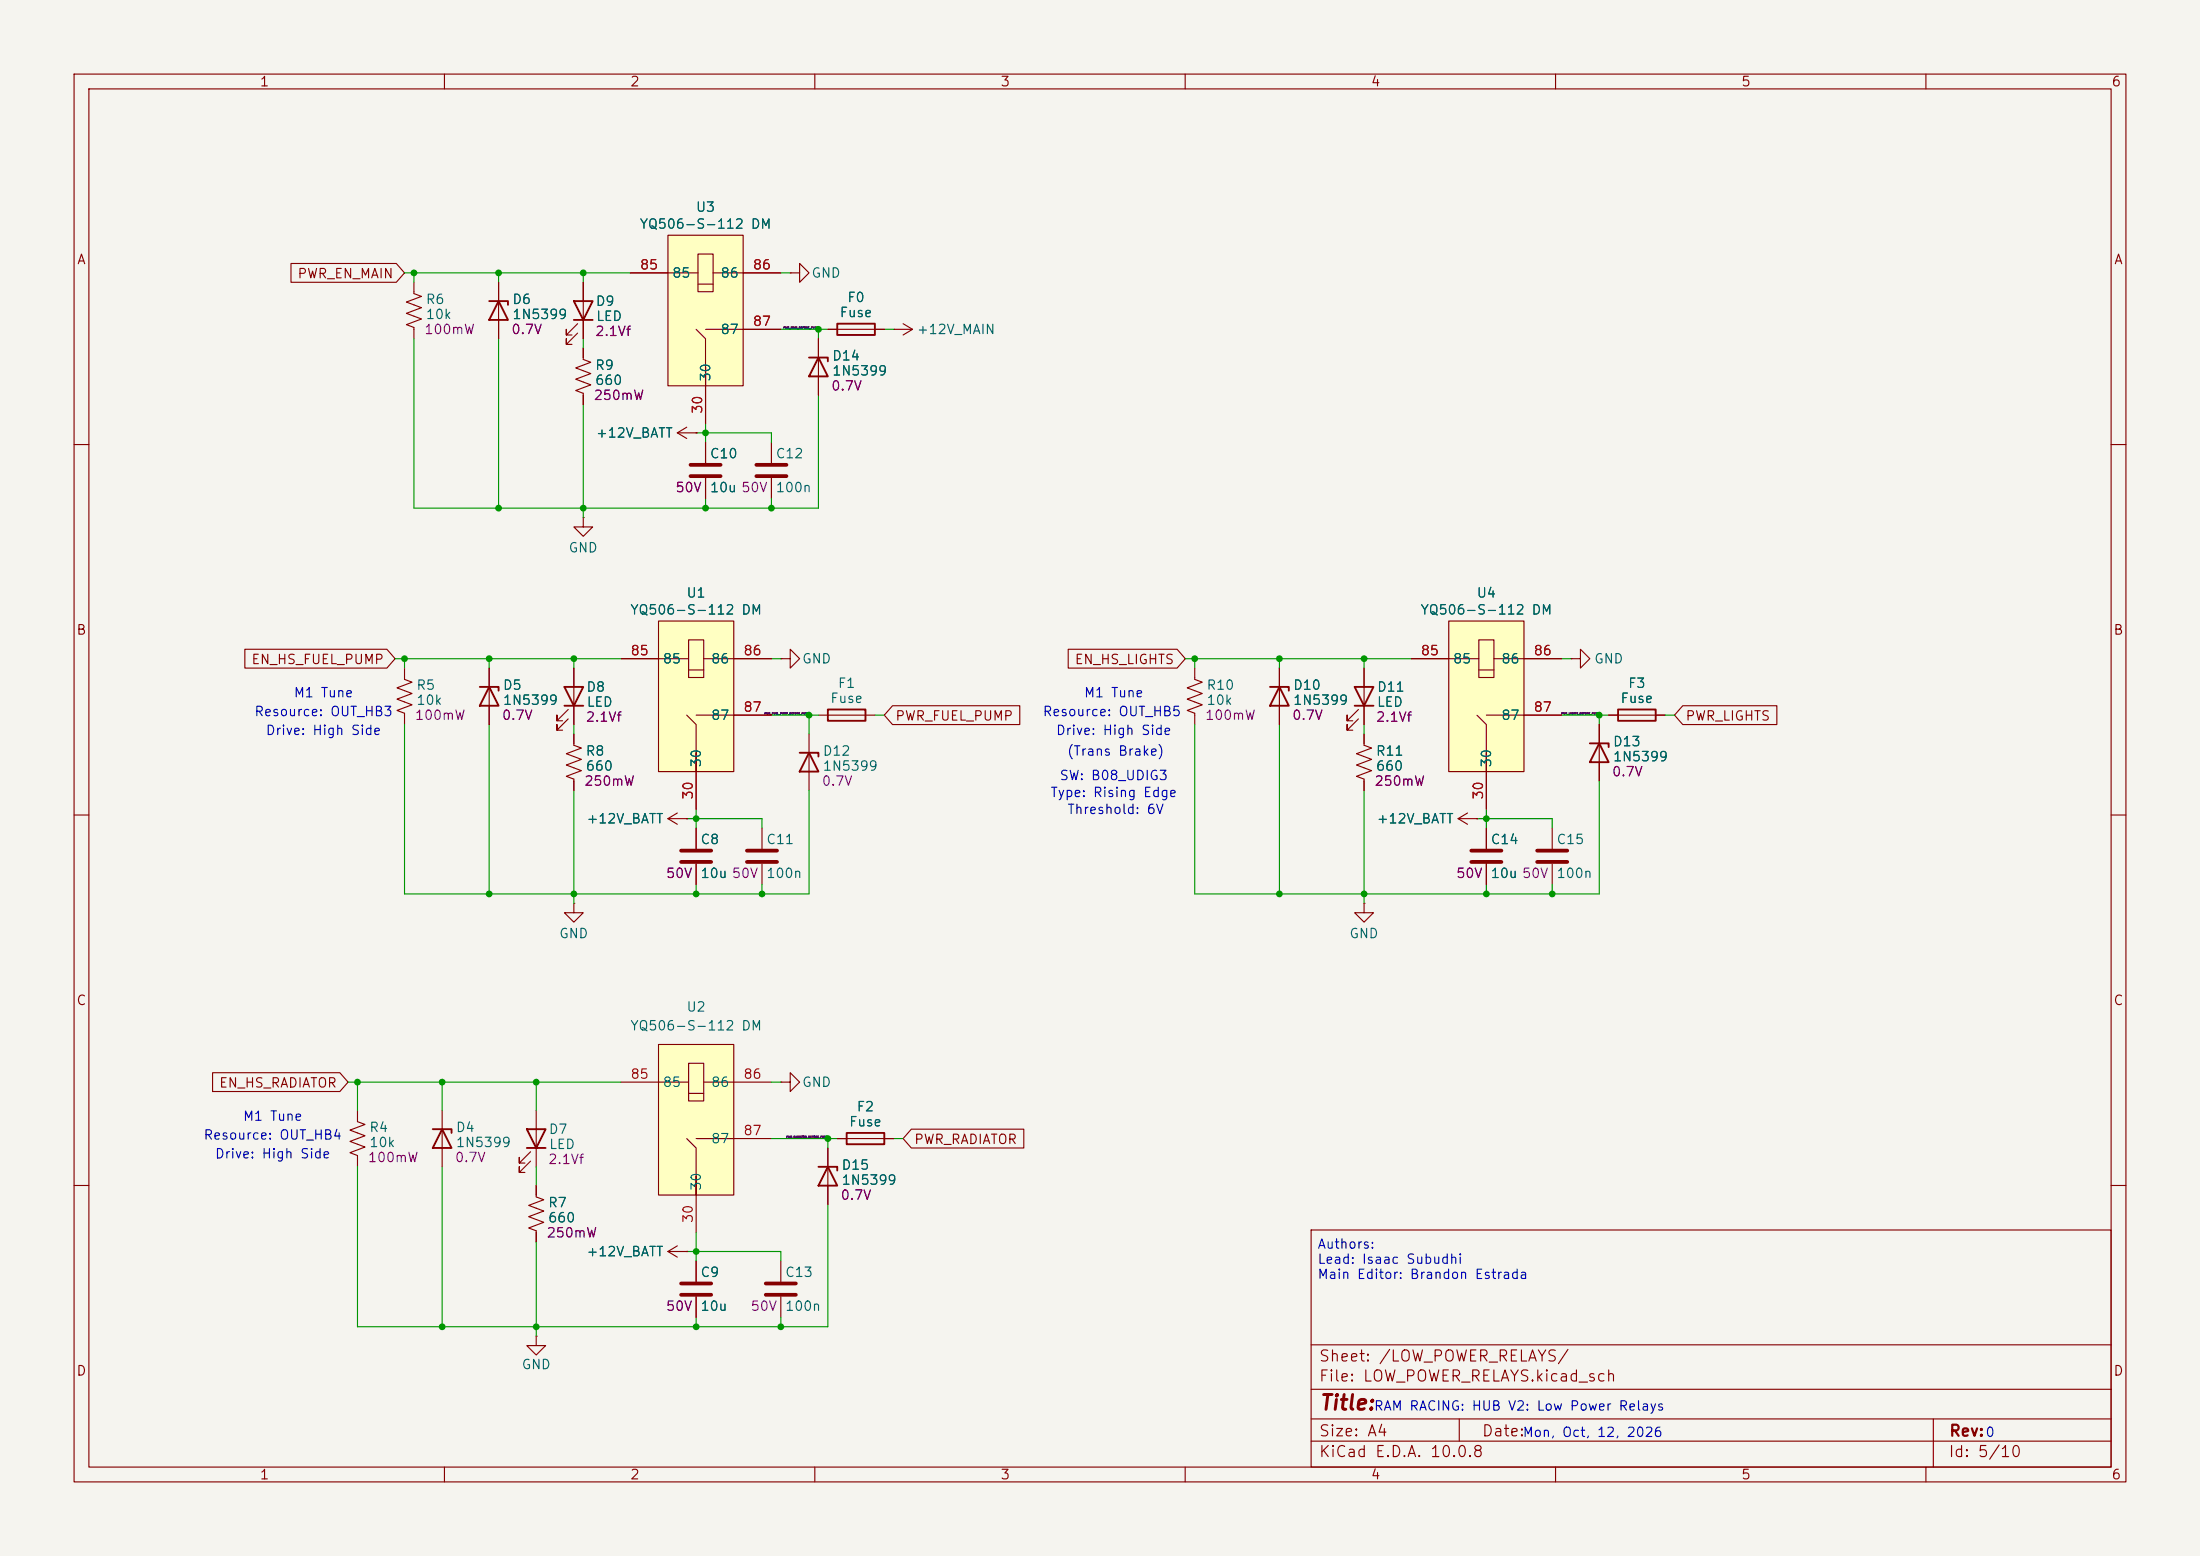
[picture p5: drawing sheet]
<svg xmlns="http://www.w3.org/2000/svg" width="297mm" height="210mm" viewBox="0 0 297 210" stroke-linecap="round" stroke-linejoin="round" font-family="sans-serif">
<path d="M0 0h297v210h-297z" fill="#f5f4ef" stroke="#f5f4ef" stroke-width=".14"/>
<g fill="none" stroke="#840000" stroke-width=".15">
<path d="M10 10h277v190h-277zM12 12h273v186h-273zM60 10v2M110 10v2M160 10v2M210 10v2M260 10v2M10 60h2M285 60h2M105.4 88.9h1.3v-1.3l1.2 1.3-1.2 1.3v-1.3M105.4 88.9h.1M109.2 99.1v7.6"/>
<path d="M110.5 96.5h7.6M161.3 90.2v1.5l1 .4-2 .7 2 .8-2 .8 2 .7-2 .8 1 .4v1.5M10 110h2M285 110h2M184.1 121.9v1.3h1.3l-1.3 1.3-1.2-1.3h1.2M184.1 121.9h.1M59.7 149.9v7.6M10 160h2M90.2 168.9l1.2 .8M90.2 168.9h2.5M91.4 168.1l-1.2 .8M92.7 168.9h.1"/>
<path d="M94 170.2v2.8M94 175v2.8M177 166h108v32h-108zM285 160h2M60 198v2M72.4 180.3v1.3h1.3l-1.3 1.3-1.3-1.3h1.3M72.4 180.3h.1M110 198v2M160 198v2M177 194.5h108M177 191.5h108M177 187.5h108"/>
<path d="M177 181.5h108M197 191.5v3M210 198v2M260 198v2M261 191.5v6.5"/>
</g>
<path d="M91.9 173.2h4.1M91.9 174.8h4.1" fill="none" stroke="#840000" stroke-width=".51"/>
<path d="M111.8 95.8h5v1.5h-5zM107.9 101.6h2.6v.5M109.2 101.6l1.3 2.5h-2.6zM58.4 152.4h2.6v.5M59.7 152.4l1.3 2.5h-2.6z" fill="none" stroke="#840000" stroke-width=".25"/>
<g fill="#ffffc2">
<path d="M90.2 31.8h10.1v20.3h-10.1z"/>
<path d="M94.2 34.3h2.1v5.1h-2.1z"/>
</g>
<g fill="none" stroke="#840000" stroke-width=".15">
<path d="M85.1 36.8h9.1M90.2 31.8h10.1v20.3h-10.1zM94.2 38.4h2.1M94.2 34.3h2.1v5.1h-2.1zM96.3 36.8h9.1M94 44.5l1.2 1.2v6.4v-2.6M95.2 44.5h10.2M95.2 52.1v5.1M76.7 97l-1.5 1.6v-.8v.8h.7M76.7 95.8l-1.5 1.5v-.8v.8h.7M77.5 99.1v1.5l1 .4-2 .7 2 .8-2 .8 2 .7-2 .8 1 .4v1.5M77.5 90.2v7.6"/>
<path d="M111.8 154.9v7.7M113 153.7h7.6M105.4 170.2v2.8M105.4 175v2.8"/>
</g>
<path d="M103.4 173.2h4M103.4 174.8h4" fill="none" stroke="#840000" stroke-width=".51"/>
<path d="M76.2 92.7h2.5l-1.2 2.6zM76.2 95.3h2.5M110.5 157.5h2.5v.5M111.8 157.5l1.2 2.5h-2.5zM114.3 152.9h5.1v1.5h-5.1z" fill="none" stroke="#840000" stroke-width=".25"/>
<g fill="#ffffc2">
<path d="M88.9 83.8h10.2v20.3h-10.2z"/>
<path d="M93 86.4h2v5h-2z"/>
</g>
<path d="M83.8 88.9h9.2M88.9 83.8h10.2v20.3h-10.2zM92.7 96.5l1.3 1.3v6.3v-2.5M93 90.4h2M93 86.4h2v5h-2zM94 96.5h10.1M95 88.9h9.1M94 104.1v5.1" fill="none" stroke="#840000" stroke-width=".15"/>
<g fill="#ffffc2">
<path d="M88.9 141h10.2v20.3h-10.2z"/>
<path d="M93 143.5h2v5.1h-2z"/>
</g>
<g fill="none" stroke="#840000" stroke-width=".15">
<path d="M55.9 38.1v1.5l1 .4-2 .8 2 .7-2 .8 2 .8-2 .7 1 .4v1.5M67.3 38.1v7.6M78.7 38.1v7.6M106.7 36.8h1.2v-1.2l1.3 1.2-1.3 1.3v-1.3M106.7 36.8h.1M78 45l-1.5 1.5v-.8v.8h.7M78 43.7l-1.5 1.5v-.7v.7h.7M78.7 47v1.5l1.1 .4-2.1 .8 2.1 .7-2.1 .8 2.1 .7-2.1 .8 1 .4v1.5M91.4 58.4l1.3 .8M91.4 58.4h2.6M92.7 57.7l-1.3 .7M94 58.4h.1"/>
<path d="M95.2 59.7v2.8M104.1 59.7v2.8M110.5 45.7v7.6M111.8 44.5h7.6M120.6 44.5h.1M120.6 44.5h2.6M121.9 43.7l1.3 .8M123.2 44.5l-1.3 .7M78.7 69.9v1.2h1.3l-1.3 1.3-1.2-1.3h1.2M78.7 69.9h.1M95.2 64.5v2.8M104.1 64.5v2.8"/>
<path d="M196.8 110.5l1.3 .8M196.8 110.5h2.6M198.1 109.7l-1.3 .8M199.4 110.5h.1M209.5 111.8v2.8M209.5 116.6v2.8M48.3 149.9v1.5l1 .4-2.1 .7 2.1 .8-2.1 .8 2.1 .7-2.1 .8 1.1 .4v1.5M71.6 156.7l-1.5 1.5v-.7v.7h.8M71.6 155.4l-1.5 1.6v-.8v.8h.8M72.4 149.9v7.6M83.8 146.1h9.2M88.9 141h10.2v20.3h-10.2z"/>
<path d="M92.7 153.7l1.3 1.2v6.4v-2.5M93 147.6h2M93 143.5h2v5.1h-2zM94 153.7h10.1M95 146.1h9.1M72.4 160v1.5l1 .4-2 .8 2 .7-2 .8 2 .8-2 .7 1 .4v1.5M94 161.3v5.1"/>
</g>
<path d="M93.2 62.7h4.1M93.2 64.3h4.1M102.1 62.7h4.1M102.1 64.3h4.1M207.5 114.8h4.1M207.5 116.3h4.1" fill="none" stroke="#840000" stroke-width=".51"/>
<path d="M66 40.6h2.6v.5M67.3 40.6l1.3 2.6h-2.6zM77.5 40.6h2.5l-1.3 2.6zM77.5 43.2h2.5M109.2 48.3h2.6v.5M110.5 48.3l1.3 2.5h-2.6zM113 43.7h5.1v1.5h-5.1zM71.1 152.4h2.6l-1.3 2.5zM71.1 154.9h2.6" fill="none" stroke="#840000" stroke-width=".25"/>
<g fill="#ffffc2">
<path d="M195.6 83.8h10.1v20.3h-10.1z"/>
<path d="M199.6 86.4h2.1v5h-2.1z"/>
</g>
<g fill="none" stroke="#840000" stroke-width=".15">
<path d="M39.3 35.6h14.2l1.1 1.2-1.1 1.3h-14.2zM67.3 38.1v2.5M78.7 38.1v2.5M85.1 36.8h5.1M100.3 36.8h5.1M67.3 43.2v2.5M78.7 43.2v2.5M78.7 47v1.3M78.7 53.3v1.3M94 58.4h.1M95.2 52.1v5.1M95.2 59.7v2.8"/>
<path d="M100.3 44.5h5.1M110.5 45.7v2.6M110.5 50.8v2.5M111.8 44.5h1.2M118.1 44.5h1.3M95.2 64.5v2.8M33.1 87.6h19.1l1.1 1.3-1.1 1.3h-19.1zM54.6 90.2v1.5l1 .4-2 .7 2 .8-2 .8 2 .7-2 .8 1 .4v1.5M66 90.2v7.6M77.5 90.2v2.5M77.5 95.3v2.5M77.5 99.1v1.2"/>
<path d="M83.8 88.9h5.1M99.1 88.9h5M99.1 96.5h5M120.5 95.2h17.2v2.6h-17.2l-1.1-1.3zM144.2 87.6h14.7l1.1 1.3-1.1 1.3h-14.7zM172.7 90.2v7.6M183.4 97l-1.5 1.6v-.8v.8h.7M183.4 95.8l-1.5 1.5v-.8v.8h.7M184.1 99.1v1.5l1.1 .4-2.1 .7 2.1 .8-2.1 .8 2.1 .7-2.1 .8 1 .4v1.5M184.1 90.2v7.6M190.5 88.9h9.1M195.6 83.8h10.1v20.3h-10.1z"/>
<path d="M199.4 96.5l1.3 1.3v6.3v-2.5M199.6 90.4h2.1M199.6 86.4h2.1v5h-2.1zM200.7 96.5h10.1M201.7 88.9h9.1M212.1 88.9h1.3v-1.3l1.2 1.3-1.2 1.3v-1.3M212.1 88.9h.1M215.9 97.8v7.6M217.2 96.5h7.6M227.2 95.2h12.7v2.6h-12.7l-1.1-1.3zM77.5 105.4v1.3M90.2 110.5l1.2 .8"/>
<path d="M90.2 110.5h2.5M91.4 109.7l-1.2 .8M92.7 110.5h.1M94 104.1v5.1M94 111.8v2.8M94 116.6v2.8M102.9 111.8v2.8M102.9 116.6v2.8M199.4 110.5h.1M200.7 104.1v5.1M200.7 111.8v2.8M200.7 116.6v2.8"/>
<path d="M77.5 121.9v1.3h1.2l-1.2 1.3-1.3-1.3h1.3M77.5 121.9h.1M28.7 144.8h17.2l1.1 1.3-1.1 1.2h-17.2zM105.4 146.1h1.3v-1.3l1.2 1.3-1.2 1.2v-1.2M105.4 146.1h.1M111.8 154.9v2.6M113 153.7h1.3M119.4 153.7h1.2M123 152.4h15.2v2.5h-15.2l-1.1-1.2zM72.4 160v1.3M72.4 166.4v1.2M92.7 168.9h.1"/>
<path d="M94 170.2v2.8M94 175v2.8M111.8 160v2.6"/>
</g>
<path d="M64.8 92.7h2.5v.5M66 92.7l1.3 2.6h-2.5zM171.4 92.7h2.6v.5M172.7 92.7l1.3 2.6h-2.6zM182.9 92.7h2.5l-1.3 2.6zM182.9 95.3h2.5M218.4 95.8h5.1v1.5h-5.1zM214.6 100.3h2.6v.5M215.9 100.3l1.3 2.6h-2.6z" fill="none" stroke="#840000" stroke-width=".25"/>
<path d="M91.9 114.8h4.1M91.9 116.3h4.1M100.8 114.8h4.1M100.8 116.3h4.1M198.6 114.8h4.1M198.6 116.3h4.1" fill="none" stroke="#840000" stroke-width=".51"/>
<g fill="none" stroke="#009600" stroke-width=".15">
<path d="M54.6 36.8h30.5M55.9 36.8v1.3M67.3 36.8v1.3M78.7 36.8v1.3M105.4 36.8h1.3M55.9 45.7v22.9h54.6v-15.3M67.3 45.7v22.9M78.7 45.7v1.3M78.7 54.6v15.3M94 58.4h10.1v1.3M95.2 57.2v2.5M105.4 44.5h6.4"/>
<path d="M110.5 44.5v1.2M119.4 44.5h1.2M95.2 67.3v1.3M104.1 67.3v1.3M53.3 88.9h30.5M54.6 97.8v22.9h54.6v-14M54.6 88.9v1.3M66 88.9v1.3M66 97.8v22.9M77.5 88.9v1.3M77.5 97.8v1.3M104.1 96.5h6.4"/>
<path d="M104.1 88.9h1.3M109.2 96.5v2.6M118.1 96.5h1.3M160 88.9h30.5M161.3 97.8v22.9h54.6v-15.3M161.3 88.9v1.3M172.7 88.9v1.3M172.7 97.8v22.9M184.1 88.9v1.3M184.1 97.8v1.3M210.8 96.5h6.4M210.8 88.9h1.3"/>
<path d="M215.9 96.5v1.3M224.8 96.5h1.3M77.5 106.7v15.2M92.7 110.5h10.2v1.3M94 109.2v2.6M94 119.4v1.3M102.9 119.4v1.3M184.1 106.7v15.2M199.4 110.5h10.1v1.3M200.7 109.2v2.6M200.7 119.4v1.3M209.5 119.4v1.3"/>
<path d="M47 146.1h36.8M48.3 157.5v21.6h63.5v-16.5M48.3 146.1v3.8M59.7 146.1v3.8M59.7 157.5v21.6M72.4 146.1v3.8M72.4 157.5v2.5M104.1 153.7h8.9M104.1 146.1h1.3M111.8 153.7v1.2M120.6 153.7h1.3M72.4 167.6v12.7"/>
<path d="M92.7 168.9h12.7v1.3M94 166.4v3.8M94 177.8v1.3M105.4 177.8v1.3"/>
</g>
<g fill="#009600">
<circle cx="54.6" cy="88.9" r=".46"/>
<circle cx="94" cy="110.5" r=".46"/>
<circle cx="77.5" cy="120.7" r=".46"/>
<circle cx="94" cy="120.7" r=".46"/>
<circle cx="66" cy="120.7" r=".46"/>
<circle cx="66" cy="88.9" r=".46"/>
<circle cx="77.5" cy="88.9" r=".46"/>
<circle cx="102.9" cy="120.7" r=".46"/>
<circle cx="172.7" cy="120.7" r=".46"/>
<circle cx="161.3" cy="88.9" r=".46"/>
<circle cx="172.7" cy="88.9" r=".46"/>
<circle cx="109.2" cy="96.5" r=".46"/>
<circle cx="59.7" cy="146.1" r=".46"/>
<circle cx="72.4" cy="146.1" r=".46"/>
<circle cx="94" cy="179.1" r=".46"/>
<circle cx="59.7" cy="179.1" r=".46"/>
<circle cx="72.4" cy="179.1" r=".46"/>
<circle cx="48.3" cy="146.1" r=".46"/>
<circle cx="67.3" cy="68.6" r=".46"/>
<circle cx="78.7" cy="68.6" r=".46"/>
<circle cx="104.1" cy="68.6" r=".46"/>
<circle cx="110.5" cy="44.5" r=".46"/>
<circle cx="78.7" cy="36.8" r=".46"/>
<circle cx="95.2" cy="68.6" r=".46"/>
<circle cx="55.9" cy="36.8" r=".46"/>
<circle cx="67.3" cy="36.8" r=".46"/>
<circle cx="95.2" cy="58.4" r=".46"/>
<circle cx="200.7" cy="110.5" r=".46"/>
<circle cx="200.7" cy="120.7" r=".46"/>
<circle cx="209.5" cy="120.7" r=".46"/>
<circle cx="184.1" cy="120.7" r=".46"/>
<circle cx="94" cy="168.9" r=".46"/>
<circle cx="105.4" cy="179.1" r=".46"/>
<circle cx="111.8" cy="153.7" r=".46"/>
<circle cx="184.1" cy="88.9" r=".46"/>
<circle cx="215.9" cy="96.5" r=".46"/>
</g>
<text font-size="2" fill="#840000" x="178" y="190.8">Title:</text>
<g font-size="1.5" fill="#840000">
<text x="178" y="184.1">Sheet: /LOW_POWER_RELAYS/</text>
<text x="178" y="186.8">File: LOW_POWER_RELAYS.kicad_sch</text>
<text x="178" y="197">KiCad E.D.A. 10.0.8</text>
<text x="178" y="194.2">Size: A4</text>
<text x="200" y="194.2">Date:</text>
<text x="263" y="197">Id: 5/10</text>
<text x="263" y="194.2">Rev:</text>
</g>
<g font-size="1.3" fill="#840000">
<text x="35" y="12">1</text>
<text x="85" y="12">2</text>
<text x="135" y="12">3</text>
<text x="185" y="12">4</text>
<text x="235" y="12">5</text>
<text x="285" y="12">6</text>
<text x="10.3" y="36">A</text>
<text x="285.3" y="36">A</text>
<text x="40.1" y="37.9">PWR_EN_MAIN</text>
<text x="10.2" y="86">B</text>
<text x="33.8" y="90">EN_HS_FUEL_PUMP</text>
<text x="145" y="90">EN_HS_LIGHTS</text>
<text x="285.2" y="86">B</text>
<text x="120.8" y="97.6">PWR_FUEL_PUMP</text>
<text x="227.5" y="97.6">PWR_LIGHTS</text>
<text x="10.2" y="136">C</text>
<text x="285.2" y="136">C</text>
<text x="29.5" y="147.1">EN_HS_RADIATOR</text>
<text x="123.3" y="154.7">PWR_RADIATOR</text>
<text x="10.2" y="186">D</text>
<text x="285.2" y="186">D</text>
<text x="35" y="200">1</text>
<text x="85" y="200">2</text>
<text x="135" y="200">3</text>
<text x="185" y="200">4</text>
<text x="235" y="200">5</text>
<text x="285" y="200">6</text>
</g>
<g font-size="1.3" fill="#006464">
<text x="93.9" y="28.9">U3</text>
<text x="86.3" y="31.2">YQ506-S-112 DM</text>
<text x="57.4" y="41.3">R6</text>
<text x="69.1" y="41.3">D6</text>
<text x="80.3" y="41.6">D9</text>
<text x="90.7" y="37.8">85</text>
<text x="97.2" y="37.8">86</text>
<text x="109.5" y="37.8">GND</text>
<text x="114.3" y="41.1">F0</text>
<text x="57.4" y="43.4">10k</text>
<text x="69.1" y="43.4">1N5399</text>
<text x="80.4" y="43.6">LED</text>
<text x="97.2" y="45.4">87</text>
<text x="113.3" y="43.1">Fuse</text>
<text x="123.7" y="45.4">+12V_MAIN</text>
<text x="80.2" y="50.2">R9</text>
<text x="80.2" y="52.3">660</text>
<text x="96.2" y="51.6" transform="rotate(-90 96.2 51.6)">30</text>
<text x="112.3" y="49">D14</text>
<text x="112.3" y="51">1N5399</text>
<text x="80.4" y="59.4">+12V_BATT</text>
<text x="95.7" y="62.2">C10</text>
<text x="104.6" y="62.2">C12</text>
<text x="95.7" y="66.7">10u 50V</text>
<text x="95.7" y="66.7">10u</text>
<text x="104.6" y="66.7">100n</text>
<text x="76.7" y="74.9">GND</text>
<text x="85" y="83.3">YQ506-S-112 DM</text>
<text x="92.6" y="81">U1</text>
<text x="191.7" y="83.3">YQ506-S-112 DM</text>
<text x="199.3" y="81">U4</text>
<text x="89.4" y="89.9">85</text>
<text x="95.9" y="89.9">86</text>
<text x="108.2" y="89.9">GND</text>
<text x="196.1" y="89.9">85</text>
<text x="202.6" y="89.9">86</text>
<text x="215.1" y="89.9">GND</text>
<text x="56.1" y="93.4">R5</text>
<text x="56.1" y="95.5">10k</text>
<text x="67.8" y="93.4">D5</text>
<text x="67.8" y="95.5">1N5399</text>
<text x="79.1" y="93.7">D8</text>
<text x="79.1" y="95.7">LED</text>
<text x="112" y="95.2">Fuse</text>
<text x="113" y="93.2">F1</text>
<text x="162.8" y="93.4">R10</text>
<text x="162.8" y="95.5">10k</text>
<text x="174.5" y="93.4">D10</text>
<text x="174.5" y="95.5">1N5399</text>
<text x="185.8" y="95.7">LED</text>
<text x="185.8" y="93.7">D11</text>
<text x="218.7" y="95.2">Fuse</text>
<text x="219.7" y="93.2">F3</text>
<text x="95.9" y="97.5">87</text>
<text x="202.6" y="97.5">87</text>
<text x="217.7" y="101">D13</text>
<text x="79" y="102.3">R8</text>
<text x="79" y="104.3">660</text>
<text x="94.9" y="103.7" transform="rotate(-90 94.9 103.7)">30</text>
<text x="111" y="102.3">D12</text>
<text x="111" y="104.3">1N5399</text>
<text x="185.7" y="102.3">R11</text>
<text x="185.7" y="104.3">660</text>
<text x="201.6" y="103.7" transform="rotate(-90 201.6 103.7)">30</text>
<text x="217.7" y="103.1">1N5399</text>
<text x="79.1" y="111.5">+12V_BATT</text>
<text x="185.8" y="111.5">+12V_BATT</text>
<text x="94.5" y="114.2">C8</text>
<text x="94.5" y="118.8">10u 50V</text>
<text x="94.5" y="118.8">10u</text>
<text x="103.4" y="114.2">C11</text>
<text x="103.4" y="118.8">100n</text>
<text x="201.2" y="114.2">C14</text>
<text x="201.2" y="118.8">10u 50V</text>
<text x="201.2" y="118.8">10u</text>
<text x="210" y="114.2">C15</text>
<text x="210" y="118.8">100n</text>
<text x="75.4" y="126.9">GND</text>
<text x="182.1" y="126.9">GND</text>
<text x="92.6" y="136.9">U2</text>
<text x="85" y="139.4">YQ506-S-112 DM</text>
<text x="89.4" y="147">85</text>
<text x="95.9" y="147">86</text>
<text x="108.2" y="147">GND</text>
<text x="49.8" y="153.1">R4</text>
<text x="49.8" y="155.1">10k</text>
<text x="61.5" y="153.1">D4</text>
<text x="61.5" y="155.1">1N5399</text>
<text x="74" y="153.4">D7</text>
<text x="74" y="155.4">LED</text>
<text x="95.9" y="154.6">87</text>
<text x="114.5" y="152.3">Fuse</text>
<text x="115.6" y="150.3">F2</text>
<text x="94.9" y="160.8" transform="rotate(-90 94.9 160.8)">30</text>
<text x="113.5" y="158.2">D15</text>
<text x="113.5" y="160.2">1N5399</text>
<text x="73.9" y="163.3">R7</text>
<text x="73.9" y="165.3">660</text>
<text x="79.1" y="169.9">+12V_BATT</text>
<text x="94.5" y="172.7">C9</text>
<text x="105.9" y="172.7">C13</text>
<text x="94.5" y="177.2">10u</text>
<text x="105.9" y="177.2">100n</text>
<text x="70.3" y="185.1">GND</text>
</g>
<g font-size="1.3" fill="#a90000">
<text x="86.3" y="36.7">85</text>
<text x="101.5" y="36.7">86</text>
<text x="101.5" y="44.3">87</text>
<text x="95.1" y="55.9" transform="rotate(-90 95.1 55.9)">30</text>
<text x="85" y="88.8">85</text>
<text x="100.3" y="88.8">86</text>
<text x="191.7" y="88.8">85</text>
<text x="206.9" y="88.8">86</text>
<text x="100.3" y="96.4">87</text>
<text x="206.9" y="96.4">87</text>
<text x="93.8" y="108" transform="rotate(-90 93.8 108)">30</text>
<text x="200.5" y="108" transform="rotate(-90 200.5 108)">30</text>
<text x="85" y="145.9">85</text>
<text x="100.3" y="145.9">86</text>
<text x="100.3" y="153.5">87</text>
<text x="93.8" y="165.2" transform="rotate(-90 93.8 165.2)">30</text>
</g>
<g font-size="1.3" fill="#840084">
<text x="57.2" y="45.4">100mW</text>
<text x="68.9" y="45.4">0.7V</text>
<text x="80.3" y="45.7">2.1Vf</text>
<text x="112.1" y="53">0.7V</text>
<text x="80.1" y="54.3">250mW</text>
<text x="91.1" y="66.7">50V</text>
<text x="55.9" y="97.5">100mW</text>
<text x="67.7" y="97.5">0.7V</text>
<text x="79" y="97.7">2.1Vf</text>
<text x="162.6" y="97.5">100mW</text>
<text x="174.3" y="97.5">0.7V</text>
<text x="185.7" y="97.7">2.1Vf</text>
<text x="78.8" y="106.4">250mW</text>
<text x="110.8" y="106.4">0.7V</text>
<text x="185.5" y="106.4">250mW</text>
<text x="217.5" y="105.1">0.7V</text>
<text x="89.8" y="118.8">50V</text>
<text x="196.5" y="118.8">50V</text>
<text x="49.6" y="157.2">100mW</text>
<text x="61.3" y="157.2">0.7V</text>
<text x="73.9" y="157.4">2.1Vf</text>
<text x="73.7" y="167.3">250mW</text>
<text x="113.4" y="162.3">0.7V</text>
<text x="89.8" y="177.2">50V</text>
<text x="101.2" y="177.2">50V</text>
</g>
<g font-size="1.3" fill="#0000c2">
<text x="39.6" y="94.4">M1 Tune</text>
<text x="146.2" y="94.4">M1 Tune</text>
<text x="34.2" y="97">Resource: OUT_HB3</text>
<text x="35.8" y="99.5">Drive: High Side</text>
<text x="140.7" y="97">Resource: OUT_HB5</text>
<text x="142.5" y="99.5">Drive: High Side</text>
<text x="141.7" y="107.9">Type: Rising Edge</text>
<text x="143" y="105.6">SW: B08_UDIG3</text>
<text x="144" y="102.3">(Trans Brake)</text>
<text x="144" y="110.2">Threshold: 6V</text>
<text x="27.4" y="154.1">Resource: OUT_HB4</text>
<text x="32.7" y="151.6">M1 Tune</text>
<text x="28.9" y="156.7">Drive: High Side</text>
<text x="177.8" y="168.8">Authors:</text>
<text x="177.8" y="170.9">Lead: Isaac Subudhi</text>
<text x="177.8" y="172.9">Main Editor: Brandon Estrada</text>
<text x="185.4" y="190.7">RAM RACING: HUB V2: Low Power Relays</text>
<text x="205.5" y="194.3">Mon, Oct, 12, 2026</text>
<text x="267.9" y="194.3">0</text>
</g>
<g font-size=".3" fill="#0f0f0f">
<text x="105.7" y="44.4">PWR_MAIN_BEFORE_FUSE</text>
<text x="103.2" y="96.5">PWR_FUEL_PUMP_BEFORE_FUSE</text>
<text x="210.8" y="96.5">PWR_LIGHTS_BEFORE_FUSE</text>
<text x="106.1" y="153.6">PWR_RADIATOR_BEFORE_FUSE</text>
</g>
</svg>
